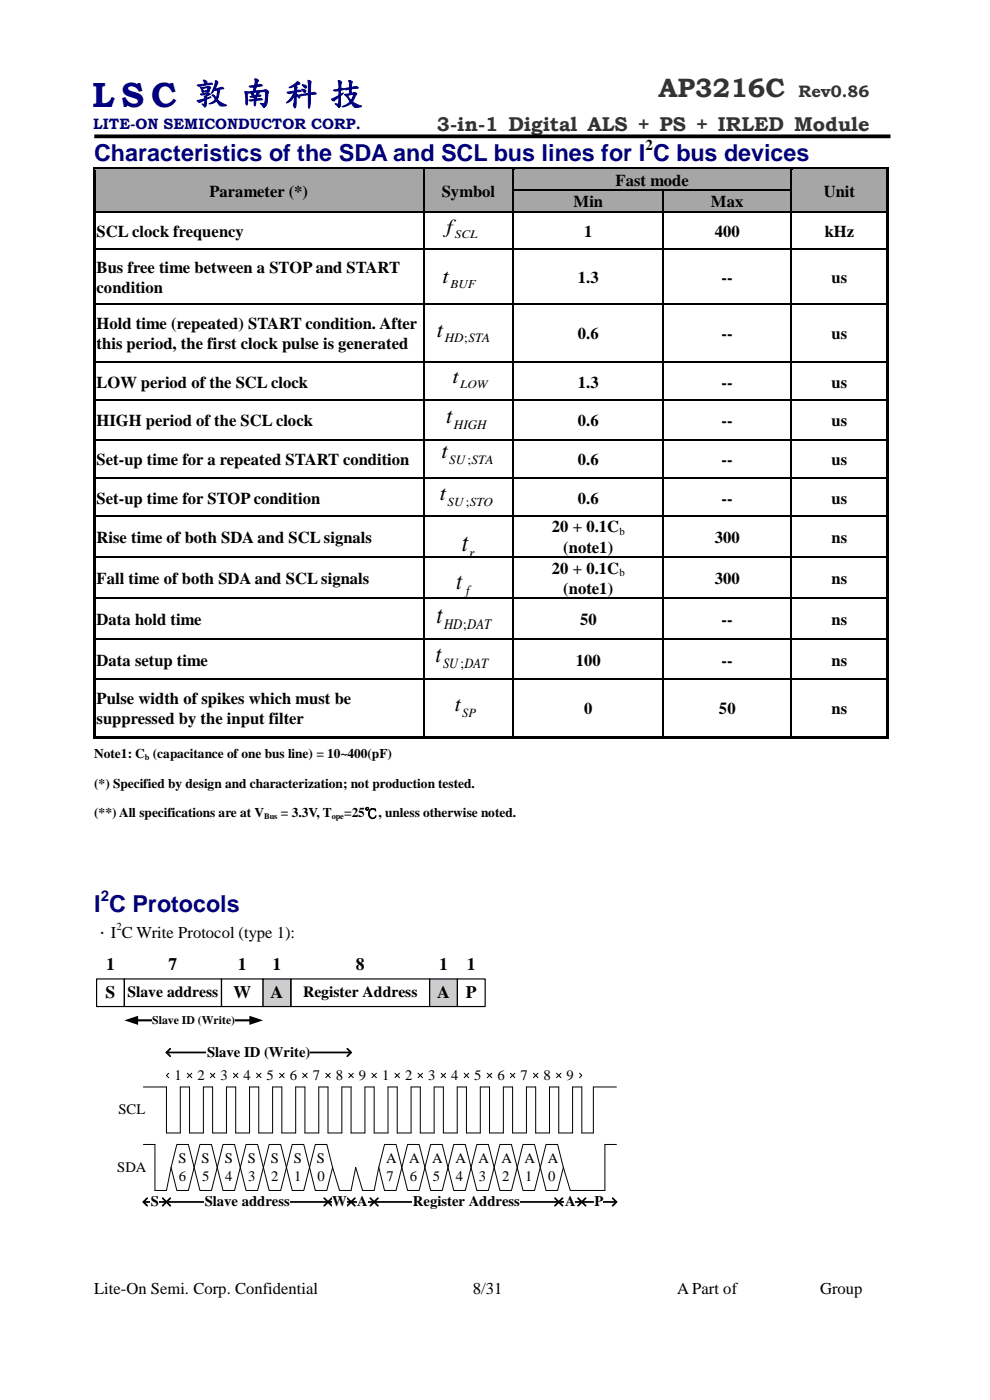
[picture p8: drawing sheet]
<svg xmlns="http://www.w3.org/2000/svg" width="210mm" height="297mm" viewBox="0 0 210 297" stroke-linecap="round" stroke-linejoin="round" font-family="sans-serif">
<path d="M20 28.9h168.9" fill="none" stroke="#000" stroke-width=".79" stroke-linecap="butt"/>
<path d="M20.3 36h69.5v2.3h-69.5z" fill-rule="evenodd" fill="#a6a6a6"/>
<path d="M20.4 38.3v4.2" fill="none" stroke="#a6a6a6" stroke-width=".21"/>
<path d="M89.6 38.3v4.2" fill="none" stroke="#a6a6a6" stroke-width=".38"/>
<g fill="#a6a6a6">
<path d="M20.3 42.5h69.5v2.3h-69.5z" fill-rule="evenodd"/>
<path d="M20.5 38.3h68.9v4.2h-68.9z" fill-rule="evenodd"/>
<path d="M90 36h18.8v2.3h-18.8z" fill-rule="evenodd"/>
</g>
<path d="M90.2 38.3v4.2M108.6 38.3v4.2" fill="none" stroke="#a6a6a6" stroke-width=".38"/>
<g fill="#a6a6a6">
<path d="M90 42.5h18.8v2.3h-18.8z" fill-rule="evenodd"/>
<path d="M90.4 38.3h18v4.2h-18z" fill-rule="evenodd"/>
</g>
<path d="M109.2 36v4.2M167.6 36v4.2" fill="none" stroke="#a6a6a6" stroke-width=".38"/>
<g fill="#a6a6a6">
<path d="M109.4 36h58v4.2h-58z" fill-rule="evenodd"/>
<path d="M168 36h20v2.3h-20z" fill-rule="evenodd"/>
</g>
<path d="M168.2 38.3v4.2" fill="none" stroke="#a6a6a6" stroke-width=".34"/>
<path d="M187.9 38.3v4.2" fill="none" stroke="#a6a6a6" stroke-width=".21"/>
<g fill="#a6a6a6">
<path d="M168 42.5h20v2.3h-20z" fill-rule="evenodd"/>
<path d="M168.4 38.3h19.4v4.2h-19.4z" fill-rule="evenodd"/>
</g>
<g fill="#000">
<path d="M19.7 35.5h.5v.5h-.5z" fill-rule="evenodd"/>
<path d="M19.7 35.5h.5v.5h-.5z" fill-rule="evenodd"/>
<path d="M20.2 35.5h69.5v.5h-69.5z" fill-rule="evenodd"/>
</g>
<path d="M20.2 36h69.5" fill="none" stroke="#a6a6a6" stroke-width=".21"/>
<path d="M90 36h.2z" fill-rule="evenodd" fill="#a6a6a6"/>
<g fill="#000">
<path d="M89.7 36h.3z" fill-rule="evenodd"/>
<path d="M89.7 35.5h.5v.5h-.5z" fill-rule="evenodd"/>
<path d="M90.2 35.5h18.6v.5h-18.6z" fill-rule="evenodd"/>
</g>
<path d="M90.2 36h18.6" fill="none" stroke="#a6a6a6" stroke-width=".21"/>
<path d="M109 36h.3z" fill-rule="evenodd" fill="#a6a6a6"/>
<g fill="#000">
<path d="M108.8 36h.2z" fill-rule="evenodd"/>
<path d="M108.8 35.5h.5v.5h-.5z" fill-rule="evenodd"/>
<path d="M109.3 35.5h58.4v.5h-58.4z" fill-rule="evenodd"/>
</g>
<path d="M109.3 36h58.4" fill="none" stroke="#a6a6a6" stroke-width=".21"/>
<path d="M168 36h.2z" fill-rule="evenodd" fill="#a6a6a6"/>
<g fill="#000">
<path d="M167.7 36h.3z" fill-rule="evenodd"/>
<path d="M167.7 35.5h.5v.5h-.5z" fill-rule="evenodd"/>
<path d="M168.2 35.5h19.8v.5h-19.8z" fill-rule="evenodd"/>
<path d="M188 35.5h.6v.5h-.6z" fill-rule="evenodd"/>
<path d="M188 35.5h.6v.5h-.6z" fill-rule="evenodd"/>
<path d="M19.7 36h.5v4.2h-.5z" fill-rule="evenodd"/>
<path d="M188 36h.6v4.2h-.6z" fill-rule="evenodd"/>
</g>
<path d="M168.2 36h19.8" fill="none" stroke="#a6a6a6" stroke-width=".21"/>
<path d="M89.8 36v4.2M108.9 36v4.2M167.8 36v4.2" fill="none" stroke="#000" stroke-width=".25"/>
<path d="M109.2 40.5v4.3M140.4 40.5v4.3" fill="none" stroke="#a6a6a6" stroke-width=".38"/>
<path d="M109.4 40.5h30.8v4.3h-30.8z" fill-rule="evenodd" fill="#a6a6a6"/>
<path d="M141 40.5v4.3M167.6 40.5v4.3" fill="none" stroke="#a6a6a6" stroke-width=".38"/>
<path d="M141.2 40.5h26.2v4.3h-26.2z" fill-rule="evenodd" fill="#a6a6a6"/>
<g fill="#000">
<path d="M19.7 40.2h.5v.3h-.5z" fill-rule="evenodd"/>
<path d="M19.7 40.5h.5v4.3h-.5z" fill-rule="evenodd"/>
<path d="M19.7 44.8h.5v.2h-.5z" fill-rule="evenodd"/>
<path d="M19.7 45h.5v7.7h-.5z" fill-rule="evenodd"/>
<path d="M19.7 52.7h.5v.2h-.5z" fill-rule="evenodd"/>
<path d="M89.7 40.2h.3v.3h-.3z" fill-rule="evenodd"/>
<path d="M89.7 44.8h.3v.2h-.3z" fill-rule="evenodd"/>
<path d="M89.7 52.7h.3v.2h-.3z" fill-rule="evenodd"/>
<path d="M108.8 40.2h.2v.3h-.2z" fill-rule="evenodd"/>
<path d="M108.8 44.8h.2v.2h-.2z" fill-rule="evenodd"/>
<path d="M108.8 52.7h.2v.2h-.2z" fill-rule="evenodd"/>
<path d="M140.5 40.2h.3v.3h-.3z" fill-rule="evenodd"/>
<path d="M140.5 44.8h.3v.2h-.3z" fill-rule="evenodd"/>
<path d="M140.5 52.7h.3v.2h-.3z" fill-rule="evenodd"/>
<path d="M167.7 40.2h.3v.3h-.3z" fill-rule="evenodd"/>
<path d="M167.7 44.8h.3v.2h-.3z" fill-rule="evenodd"/>
<path d="M167.7 52.7h.3v.2h-.3z" fill-rule="evenodd"/>
<path d="M188 40.2h.6v.3h-.6z" fill-rule="evenodd"/>
<path d="M188 40.5h.6v4.3h-.6z" fill-rule="evenodd"/>
<path d="M188 44.8h.6v.2h-.6z" fill-rule="evenodd"/>
<path d="M188 45h.6v7.7h-.6z" fill-rule="evenodd"/>
<path d="M188 52.7h.6v.2h-.6z" fill-rule="evenodd"/>
<path d="M19.7 52.9h.5v11.4h-.5z" fill-rule="evenodd"/>
<path d="M19.7 64.3h.5v.3h-.5z" fill-rule="evenodd"/>
<path d="M19.7 64.6h.5v12.2h-.5z" fill-rule="evenodd"/>
<path d="M19.7 76.8h.5v.2h-.5z" fill-rule="evenodd"/>
<path d="M89.7 64.3h.3v.3h-.3z" fill-rule="evenodd"/>
<path d="M89.7 76.8h.3v.2h-.3z" fill-rule="evenodd"/>
<path d="M108.8 64.3h.2v.3h-.2z" fill-rule="evenodd"/>
<path d="M108.8 76.8h.2v.2h-.2z" fill-rule="evenodd"/>
<path d="M140.5 64.3h.3v.3h-.3z" fill-rule="evenodd"/>
<path d="M140.5 76.8h.3v.2h-.3z" fill-rule="evenodd"/>
<path d="M167.7 64.3h.3v.3h-.3z" fill-rule="evenodd"/>
<path d="M167.7 76.8h.3v.2h-.3z" fill-rule="evenodd"/>
<path d="M188 52.9h.6v11.4h-.6z" fill-rule="evenodd"/>
<path d="M188 64.3h.6v.3h-.6z" fill-rule="evenodd"/>
<path d="M188 64.6h.6v12.2h-.6z" fill-rule="evenodd"/>
<path d="M188 76.8h.6v.2h-.6z" fill-rule="evenodd"/>
<path d="M19.7 77h.5v7.7h-.5z" fill-rule="evenodd"/>
<path d="M19.7 84.7h.5v.2h-.5z" fill-rule="evenodd"/>
<path d="M19.7 84.9h.5v8.3h-.5z" fill-rule="evenodd"/>
<path d="M19.7 93.2h.5v.2h-.5z" fill-rule="evenodd"/>
<path d="M89.7 84.7h.3v.2h-.3z" fill-rule="evenodd"/>
<path d="M89.7 93.2h.3v.2h-.3z" fill-rule="evenodd"/>
<path d="M108.8 84.7h.2v.2h-.2z" fill-rule="evenodd"/>
<path d="M108.8 93.2h.2v.2h-.2z" fill-rule="evenodd"/>
<path d="M140.5 84.7h.3v.2h-.3z" fill-rule="evenodd"/>
<path d="M140.5 93.2h.3v.2h-.3z" fill-rule="evenodd"/>
<path d="M167.7 84.7h.3v.2h-.3z" fill-rule="evenodd"/>
<path d="M167.7 93.2h.3v.2h-.3z" fill-rule="evenodd"/>
<path d="M188 77h.6v7.7h-.6z" fill-rule="evenodd"/>
<path d="M188 84.7h.6v.2h-.6z" fill-rule="evenodd"/>
<path d="M188 84.9h.6v8.3h-.6z" fill-rule="evenodd"/>
<path d="M188 93.2h.6v.2h-.6z" fill-rule="evenodd"/>
<path d="M19.7 93.4h.5v8h-.5z" fill-rule="evenodd"/>
<path d="M19.7 101.4h.5v.2h-.5z" fill-rule="evenodd"/>
<path d="M19.7 101.6h.5v7.7h-.5z" fill-rule="evenodd"/>
<path d="M19.7 109.3h.5v.3h-.5z" fill-rule="evenodd"/>
<path d="M19.7 109.6h.5v8.4h-.5z" fill-rule="evenodd"/>
<path d="M19.7 118h.5v.3h-.5z" fill-rule="evenodd"/>
<path d="M89.7 101.4h.3v.2h-.3z" fill-rule="evenodd"/>
<path d="M89.7 109.3h.3v.3h-.3z" fill-rule="evenodd"/>
<path d="M89.7 118h.3v.3h-.3z" fill-rule="evenodd"/>
<path d="M108.8 101.4h.2v.2h-.2z" fill-rule="evenodd"/>
<path d="M108.8 109.3h.2v.3h-.2z" fill-rule="evenodd"/>
<path d="M108.8 118h.2v.3h-.2z" fill-rule="evenodd"/>
<path d="M140.5 101.4h.3v.2h-.3z" fill-rule="evenodd"/>
<path d="M140.5 109.3h.3v.3h-.3z" fill-rule="evenodd"/>
<path d="M140.5 118h.3v.3h-.3z" fill-rule="evenodd"/>
<path d="M167.7 101.4h.3v.2h-.3z" fill-rule="evenodd"/>
<path d="M167.7 109.3h.3v.3h-.3z" fill-rule="evenodd"/>
<path d="M167.7 118h.3v.3h-.3z" fill-rule="evenodd"/>
<path d="M188 93.4h.6v8h-.6z" fill-rule="evenodd"/>
<path d="M188 101.4h.6v.2h-.6z" fill-rule="evenodd"/>
<path d="M188 101.6h.6v7.7h-.6z" fill-rule="evenodd"/>
<path d="M188 109.3h.6v.3h-.6z" fill-rule="evenodd"/>
<path d="M188 109.6h.6v8.4h-.6z" fill-rule="evenodd"/>
<path d="M188 118h.6v.3h-.6z" fill-rule="evenodd"/>
<path d="M19.7 118.3h.5v8.5h-.5z" fill-rule="evenodd"/>
<path d="M19.7 126.8h.5v.2h-.5z" fill-rule="evenodd"/>
<path d="M19.7 127h.5v8.5h-.5z" fill-rule="evenodd"/>
<path d="M19.7 135.5h.5v.2h-.5z" fill-rule="evenodd"/>
<path d="M89.7 126.8h.3v.2h-.3z" fill-rule="evenodd"/>
<path d="M89.7 135.5h.3v.2h-.3z" fill-rule="evenodd"/>
<path d="M108.8 126.8h.2v.2h-.2z" fill-rule="evenodd"/>
<path d="M108.8 135.5h.2v.2h-.2z" fill-rule="evenodd"/>
<path d="M140.5 126.8h.3v.2h-.3z" fill-rule="evenodd"/>
<path d="M140.5 135.5h.3v.2h-.3z" fill-rule="evenodd"/>
<path d="M167.7 126.8h.3v.2h-.3z" fill-rule="evenodd"/>
<path d="M167.7 135.5h.3v.2h-.3z" fill-rule="evenodd"/>
<path d="M188 118.3h.6v8.5h-.6z" fill-rule="evenodd"/>
<path d="M188 126.8h.6v.2h-.6z" fill-rule="evenodd"/>
<path d="M188 127h.6v8.5h-.6z" fill-rule="evenodd"/>
<path d="M188 135.5h.6v.2h-.6z" fill-rule="evenodd"/>
<path d="M19.7 135.7h.5v8.3h-.5z" fill-rule="evenodd"/>
<path d="M19.7 144h.5v.2h-.5z" fill-rule="evenodd"/>
<path d="M19.7 144.2h.5v11.9h-.5z" fill-rule="evenodd"/>
<path d="M19.7 156.1h.5v.5h-.5z" fill-rule="evenodd"/>
<path d="M19.7 156.1h.5v.5h-.5z" fill-rule="evenodd"/>
<path d="M20.2 156.1h69.5v.5h-69.5z" fill-rule="evenodd"/>
<path d="M89.7 144h.3v.2h-.3z" fill-rule="evenodd"/>
<path d="M89.7 156.1h.5v.5h-.5z" fill-rule="evenodd"/>
<path d="M90.2 156.1h18.6v.5h-18.6z" fill-rule="evenodd"/>
<path d="M108.8 144h.2v.2h-.2z" fill-rule="evenodd"/>
<path d="M108.8 156.1h.5v.5h-.5z" fill-rule="evenodd"/>
<path d="M109.3 156.1h31.2v.5h-31.2z" fill-rule="evenodd"/>
<path d="M140.5 144h.3v.2h-.3z" fill-rule="evenodd"/>
<path d="M140.5 156.1h.5v.5h-.5z" fill-rule="evenodd"/>
<path d="M141 156.1h26.7v.5h-26.7z" fill-rule="evenodd"/>
<path d="M167.7 144h.3v.2h-.3z" fill-rule="evenodd"/>
<path d="M167.7 156.1h.5v.5h-.5z" fill-rule="evenodd"/>
<path d="M168.2 156.1h19.8v.5h-19.8z" fill-rule="evenodd"/>
<path d="M188 135.7h.6v8.3h-.6z" fill-rule="evenodd"/>
<path d="M188 144h.6v.2h-.6z" fill-rule="evenodd"/>
<path d="M188 144.2h.6v11.9h-.6z" fill-rule="evenodd"/>
<path d="M188 156.1h.6v.5h-.6z" fill-rule="evenodd"/>
<path d="M188 156.1h.6v.5h-.6z" fill-rule="evenodd"/>
</g>
<g fill="none" stroke="#000" stroke-width=".25">
<path d="M20.2 44.9h69.5M20.2 52.8h69.5M89.8 40.5v4.3M89.8 45v7.7M89.8 52.9v11.4M90 44.9h18.8M90 52.8h18.8M108.9 40.5v4.3M108.9 45v7.7M108.9 52.9v11.4M109 40.4h31.5M109 44.9h31.5"/>
<path d="M109 52.8h31.5M140.7 40.5v4.3M140.7 45v7.7M140.7 52.9v11.4M140.8 40.4h26.9M140.8 44.9h26.9M140.8 52.8h26.9M167.8 40.5v4.3M167.8 45v7.7M167.8 52.9v11.4M168 44.9h20M168 52.8h20"/>
<path d="M20.2 64.4h69.5M20.2 76.9h69.5M89.8 64.6v12.2M89.8 77v7.7M90 64.4h18.8M90 76.9h18.8M108.9 64.6v12.2M108.9 77v7.7M109 64.4h31.5M109 76.9h31.5M140.7 64.6v12.2M140.7 77v7.7"/>
<path d="M140.8 64.4h26.9M140.8 76.9h26.9M167.8 64.6v12.2M167.8 77v7.7M168 64.4h20M168 76.9h20M20.2 84.8h69.5M20.2 93.3h69.5M89.8 84.9v8.3M89.8 93.4v8M90 84.8h18.8M90 93.3h18.8"/>
<path d="M108.9 84.9v8.3M108.9 93.4v8M109 84.8h31.5M109 93.3h31.5M140.7 84.9v8.3M140.7 93.4v8M140.8 84.8h26.9M140.8 93.3h26.9M167.8 84.9v8.3M167.8 93.4v8M168 84.8h20M168 93.3h20"/>
<path d="M20.2 101.5h69.5M20.2 109.4h69.5M20.2 118.2h69.5M89.8 101.6v7.7M89.8 109.6v8.4M89.8 118.3v8.5M90 101.5h18.8M90 109.4h18.8M90 118.2h18.8M108.9 101.6v7.7M108.9 109.6v8.4M108.9 118.3v8.5"/>
<path d="M109 101.5h31.5M109 109.4h31.5M109 118.2h31.5M140.7 101.6v7.7M140.7 109.6v8.4M140.7 118.3v8.5M140.8 101.5h26.9M140.8 109.4h26.9M140.8 118.2h26.9M167.8 101.6v7.7M167.8 109.6v8.4M167.8 118.3v8.5"/>
<path d="M168 101.5h20M168 109.4h20M168 118.2h20M20.2 126.9h69.5M20.2 135.6h69.5M89.8 127v8.5M89.8 135.7v8.3M90 126.9h18.8M90 135.6h18.8M108.9 127v8.5M108.9 135.7v8.3M109 126.9h31.5"/>
<path d="M109 135.6h31.5M140.7 127v8.5M140.7 135.7v8.3M140.8 126.9h26.9M140.8 135.6h26.9M167.8 127v8.5M167.8 135.7v8.3M168 126.9h20M168 135.6h20M20.2 144.1h69.5M89.8 144.2v11.9M90 144.1h18.8"/>
<path d="M108.9 144.2v11.9M109 144.1h31.5M140.7 144.2v11.9M140.8 144.1h26.9M167.8 144.2v11.9M168 144.1h20M26.4 207.7h20.6v5.8h-20.6zM47 207.7h8.8v5.8h-8.8z"/>
</g>
<path d="M55.8 207.7h5.9v5.8h-5.9z" fill-rule="evenodd" fill="#cdcdcd"/>
<path d="M20.5 207.7h5.9v5.8h-5.9zM55.8 207.7h5.9v5.8h-5.9zM61.7 207.7h29.4v5.8h-29.4z" fill="none" stroke="#000" stroke-width=".25"/>
<path d="M91.1 207.7h5.9v5.8h-5.9z" fill-rule="evenodd" fill="#cdcdcd"/>
<path d="M91.1 207.7h5.9v5.8h-5.9zM97 207.7h5.9v5.8h-5.9z" fill="none" stroke="#000" stroke-width=".25"/>
<path d="M29.1 216.5h24" fill="none" stroke="#000" stroke-width=".45"/>
<path d="M26.4 216.5l2.9-1v1.9zM52.9 215.5l2.9 1-2.9 .9z" fill="#000"/>
<path d="M32.2 215h17.6v3h-17.6z" fill-rule="evenodd" fill="#fff"/>
<path d="M30.4 230.6h4.9" fill="none" stroke="#000" stroke-width=".21"/>
<path d="M25.1 233.6h5.7v3.7h-5.7z" fill-rule="evenodd" fill="#fff"/>
<path d="M35.3 230.6v9.8h3v-9.8h1.9v9.8M35.8 227.7l-.5 .5 .5 .4M39.7 227.7l.5 .5-.5 .4" fill="none" stroke="#000" stroke-width=".21"/>
<path d="M36.9 226.3h1.6v3.7h-1.6z" fill-rule="evenodd" fill="#fff"/>
<path d="M40.7 227.7l-.5 .5 .5 .4M44.6 227.7l.5 .5-.5 .4" fill="none" stroke="#000" stroke-width=".21"/>
<path d="M41.8 226.3h1.6v3.7h-1.6z" fill-rule="evenodd" fill="#fff"/>
<path d="M45.6 227.7l-.5 .5 .5 .4M49.5 227.7l.5 .5-.5 .4" fill="none" stroke="#000" stroke-width=".21"/>
<path d="M46.7 226.3h1.6v3.7h-1.6z" fill-rule="evenodd" fill="#fff"/>
<path d="M50.5 227.7l-.5 .5 .5 .4M54.4 227.7l.5 .5-.5 .4" fill="none" stroke="#000" stroke-width=".21"/>
<path d="M51.6 226.3h1.6v3.7h-1.6z" fill-rule="evenodd" fill="#fff"/>
<path d="M55.4 227.7l-.5 .5 .5 .4M59.3 227.7l.5 .5-.5 .4" fill="none" stroke="#000" stroke-width=".21"/>
<path d="M56.5 226.3h1.6v3.7h-1.6z" fill-rule="evenodd" fill="#fff"/>
<path d="M60.3 227.7l-.5 .5 .5 .4M64.2 227.7l.5 .5-.5 .4" fill="none" stroke="#000" stroke-width=".21"/>
<path d="M61.4 226.3h1.6v3.7h-1.6z" fill-rule="evenodd" fill="#fff"/>
<path d="M65.2 227.7l-.5 .5 .5 .4M69.1 227.7l.5 .5-.5 .4" fill="none" stroke="#000" stroke-width=".21"/>
<path d="M66.3 226.3h1.5v3.7h-1.5z" fill-rule="evenodd" fill="#fff"/>
<path d="M70.1 227.7l-.5 .5 .5 .4M74 227.7l.5 .5-.5 .4" fill="none" stroke="#000" stroke-width=".21"/>
<path d="M71.2 226.3h1.5v3.7h-1.5z" fill-rule="evenodd" fill="#fff"/>
<path d="M75 227.7l-.5 .5 .5 .4M78.9 227.7l.5 .5-.5 .4" fill="none" stroke="#000" stroke-width=".21"/>
<path d="M76.1 226.3h1.5v3.7h-1.5z" fill-rule="evenodd" fill="#fff"/>
<path d="M30.4 242.8h2.5" fill="none" stroke="#000" stroke-width=".21"/>
<path d="M24.8 245.8h6.2v3.7h-6.2z" fill-rule="evenodd" fill="#fff"/>
<path d="M79.8 227.7l-.4 .5 .4 .4M83.8 227.7l.5 .5-.5 .4M32.9 242.8v9.8h2.4l1-4.9M37.5 242.8h2.5l1.2 4.9-1.2 4.9h-2.5l-1.2-4.9zM40.2 240.4h2.9v-9.8h2v9.8h2.9v-9.8h2v9.8h2.9v-9.8h2v9.8h2.9v-9.8h2v9.8h2.9v-9.8h2v9.8h2.9v-9.8h2v9.8h2.9v-9.8h2v9.8h2.9v-9.8h2v9.8h2.9v-9.8h2v9.8h2.9v-9.8h2v9.8h2.9v-9.8h2v9.8h2.9v-9.8h2v9.8h2.9v-9.8h1.9v9.8h3v-9.8h1.9v9.8h3v-9.8h1.9v9.8h3v-9.8h1.9v9.8h3v-9.8h1.9v9.8M42.4 242.8h2.5l1.2 4.9-1.2 4.9h-2.5l-1.2-4.9zM47.3 242.8h2.5l1.2 4.9-1.2 4.9h-2.5l-1.2-4.9zM52.2 242.8h2.4l1.3 4.9-1.3 4.9h-2.4l-1.2-4.9zM57.1 242.8h2.4l1.3 4.9-1.3 4.9h-2.4l-1.2-4.9zM62 242.8h2.4l1.3 4.9-1.3 4.9h-2.4l-1.2-4.9zM66.9 242.8h2.4l1.3 4.9-1.3 4.9h-2.4l-1.2-4.9zM75.5 247.7l1.4 4.9h2.5" fill="none" stroke="#000" stroke-width=".21"/>
<path d="M81 226.3h1.5v3.7h-1.5z" fill-rule="evenodd" fill="#fff"/>
<path d="M84.7 227.7l-.4 .5 .4 .4M88.7 227.7l.5 .5-.5 .4" fill="none" stroke="#000" stroke-width=".21"/>
<path d="M85.9 226.3h1.5v3.7h-1.5z" fill-rule="evenodd" fill="#fff"/>
<path d="M89.6 227.7l-.4 .5 .4 .4M93.6 227.7l.5 .5-.5 .4" fill="none" stroke="#000" stroke-width=".21"/>
<path d="M90.8 226.3h1.5v3.7h-1.5z" fill-rule="evenodd" fill="#fff"/>
<path d="M94.5 227.7l-.4 .5 .4 .4M98.5 227.7l.5 .5-.5 .4" fill="none" stroke="#000" stroke-width=".21"/>
<path d="M95.7 226.3h1.5v3.7h-1.5z" fill-rule="evenodd" fill="#fff"/>
<path d="M99.4 227.7l-.4 .5 .4 .4M103.4 227.7l.4 .5-.4 .4" fill="none" stroke="#000" stroke-width=".21"/>
<path d="M100.6 226.3h1.5v3.7h-1.5z" fill-rule="evenodd" fill="#fff"/>
<path d="M104.3 227.7l-.5 .5 .5 .4M108.3 227.7l.4 .5-.4 .4" fill="none" stroke="#000" stroke-width=".21"/>
<path d="M105.5 226.3h1.5v3.7h-1.5z" fill-rule="evenodd" fill="#fff"/>
<path d="M109.2 227.7l-.5 .5 .5 .4M113.2 227.7l.4 .5-.4 .4" fill="none" stroke="#000" stroke-width=".21"/>
<path d="M110.3 226.3h1.6v3.7h-1.6z" fill-rule="evenodd" fill="#fff"/>
<path d="M114.1 227.7l-.5 .5 .5 .4M118.1 227.7l.4 .5-.4 .4" fill="none" stroke="#000" stroke-width=".21"/>
<path d="M115.2 226.3h1.6v3.7h-1.6z" fill-rule="evenodd" fill="#fff"/>
<path d="M119 227.7l-.5 .5 .5 .4M123 227.7l.4 .5-.4 .4" fill="none" stroke="#000" stroke-width=".21"/>
<path d="M120.1 226.3h1.6v3.7h-1.6z" fill-rule="evenodd" fill="#fff"/>
<path d="M130.8 230.6h-4.9v9.8h-2.5M80.3 247.7l-.9 4.9M81.6 242.8h2.4l1.2 4.9-1.2 4.9h-2.4l-1.3-4.9zM86.5 242.8h2.4l1.2 4.9-1.2 4.9h-2.4l-1.3-4.9zM91.4 242.8h2.4l1.2 4.9-1.2 4.9h-2.4l-1.3-4.9zM96.3 242.8h2.4l1.2 4.9-1.2 4.9h-2.4l-1.3-4.9zM101.2 242.8h2.4l1.2 4.9-1.2 4.9h-2.4l-1.3-4.9zM106 242.8h2.5l1.2 4.9-1.2 4.9h-2.5l-1.2-4.9zM110.9 242.8h2.5l1.2 4.9-1.2 4.9h-2.5l-1.2-4.9zM115.8 242.8h2.5l1.2 4.9-1.2 4.9h-2.5l-1.2-4.9zM130.8 242.8h-2.5v9.8h-7.3l-1.5-4.9" fill="none" stroke="#000" stroke-width=".21"/>
<path d="M35.3 255h34.3M36.1 254.2l-.8 .8 .8 .8M68.8 254.2l.8 .8-.8 .8" fill="none" stroke="#000" stroke-width=".37"/>
<path d="M43.4 253.1h18v3.8h-18z" fill-rule="evenodd" fill="#fff"/>
<path d="M79.4 255h39.1M80.2 254.2l-.8 .8 .8 .8M117.7 254.2l.8 .8-.8 .8" fill="none" stroke="#000" stroke-width=".37"/>
<path d="M87.5 253.1h22.7v3.8h-22.7z" fill-rule="evenodd" fill="#fff"/>
<path d="M74.5 255h4.9M75.3 254.2l-.8 .8 .8 .8M78.6 254.2l.8 .8-.8 .8" fill="none" stroke="#000" stroke-width=".37"/>
<path d="M75.7 253.1h2.3v3.8h-2.3z" fill-rule="evenodd" fill="#fff"/>
<path d="M118.5 255h4.9M119.3 254.2l-.8 .8 .8 .8M122.6 254.2l.8 .8-.8 .8" fill="none" stroke="#000" stroke-width=".37"/>
<path d="M119.8 253.1h2.2v3.8h-2.2z" fill-rule="evenodd" fill="#fff"/>
<path d="M30.4 255h4.9M31.2 254.2l-.8 .8 .8 .8M34.5 254.2l.8 .8-.8 .8" fill="none" stroke="#000" stroke-width=".37"/>
<path d="M31.9 253.1h1.8v3.8h-1.8z" fill-rule="evenodd" fill="#fff"/>
<path d="M123.4 255h7.4M124.2 254.2l-.8 .8 .8 .8M130 254.2l.8 .8-.8 .8" fill="none" stroke="#000" stroke-width=".37"/>
<path d="M126.1 253.1h1.9v3.8h-1.9z" fill-rule="evenodd" fill="#fff"/>
<path d="M70.6 247.7l1.4 4.9h2.5l1-4.9" fill="none" stroke="#000" stroke-width=".21"/>
<path d="M69.6 255h4.9M70.4 254.2l-.8 .8 .8 .8M73.7 254.2l.8 .8-.8 .8" fill="none" stroke="#000" stroke-width=".37"/>
<path d="M70.4 253.1h3.1v3.8h-3.1z" fill-rule="evenodd" fill="#fff"/>
<path d="M35.3 223.3h39.2M36.1 222.5l-.8 .8 .8 .8M73.7 222.5l.8 .8-.8 .8" fill="none" stroke="#000" stroke-width=".37"/>
<path d="M43.9 221.4h21.9v3.7h-21.9z" fill-rule="evenodd" fill="#fff"/>
<text font-size="8.5" fill="#fff" x="19.8" y="21.9">LSC</text>
<text font-size="7.4" fill="#000080" x="19.5" y="22.7">L S C 敦南 科技</text>
<text font-size="5.6" fill="#333" x="139.7" y="20.7">AP3216C</text>
<text font-size="5.6" x="97.9" y="116.9">t</text>
<text font-size="5.4" x="92.6" y="132.2">t</text>
<g font-size="5.2">
<text x="96.8" y="124.9">t</text>
<text x="92.4" y="140.4">t</text>
</g>
<g font-size="5" fill="#000080">
<text x="20" y="34.1">Characteristics of the SDA and SCL bus lines for I C bus devices</text>
<text x="20" y="193.4">I C Protocols</text>
</g>
<text font-size="4.8" x="94.6" y="89.7">t</text>
<g font-size="4.7">
<text x="92.7" y="71.5">t</text>
<text x="93.6" y="97.2">t</text>
</g>
<text font-size="4.6" x="96.5" y="150.9">t</text>
<text font-size="4.5" x="93.3" y="106.2">t</text>
<text font-size="4.4" x="93.9" y="60">t</text>
<text font-size="4.2" fill="#333" x="92.7" y="27.7">3-in-1 Digital ALS + PS + IRLED Module</text>
<g font-size="4.2">
<text x="94.7" y="49.4">f</text>
<text x="96" y="81.3">t</text>
</g>
<g font-size="3.7">
<text x="22.5" y="205.9">1</text>
<text x="35.7" y="205.9">7</text>
<text x="50.5" y="205.9">1</text>
<text x="57.8" y="205.9">1</text>
<text x="75.5" y="205.9">8</text>
<text x="93.2" y="205.9">1</text>
<text x="99" y="205.9">1</text>
<text x="22.4" y="211.7">S</text>
<text x="49.5" y="211.7">W</text>
<text x="57.4" y="211.7">A</text>
<text x="92.7" y="211.7">A</text>
<text x="98.8" y="211.7">P</text>
</g>
<text font-size="3.5" fill="#333" x="169.4" y="20.7">Rev0.86</text>
<g font-size="3.5">
<text x="44.4" y="41.7">Parameter (*)</text>
<text x="93.7" y="41.7">Symbol</text>
<text x="130.6" y="39.5">Fast mode</text>
<text x="174.8" y="41.7">Unit</text>
<text x="121.6" y="44">Min</text>
<text x="150.8" y="44">Max</text>
<text x="20.5" y="50.2">SCL clock frequency</text>
<text x="123.9" y="50.2">1</text>
<text x="151.6" y="50.2">400</text>
<text x="175" y="50.2">kHz</text>
<text x="20.5" y="57.9">Bus free time between a STOP and START</text>
<text x="122.6" y="60">1.3</text>
<text x="153.1" y="60">--</text>
<text x="176.4" y="60">us</text>
<text x="20.5" y="62.1">condition</text>
<text x="20.5" y="69.9">Hold time (repeated) START condition. After</text>
<text x="20.5" y="74.1">this period, the first clock pulse is generated</text>
<text x="122.6" y="72">0.6</text>
<text x="153.1" y="72">--</text>
<text x="176.4" y="72">us</text>
<text x="20.5" y="82.2">LOW period of the SCL clock</text>
<text x="122.6" y="82.2">1.3</text>
<text x="153.1" y="82.2">--</text>
<text x="176.4" y="82.2">us</text>
<text x="20.5" y="90.4">HIGH period of the SCL clock</text>
<text x="122.6" y="90.4">0.6</text>
<text x="153.1" y="90.4">--</text>
<text x="176.4" y="90.4">us</text>
<text x="20.5" y="98.7">Set-up time for a repeated START condition</text>
<text x="122.6" y="98.7">0.6</text>
<text x="153.1" y="98.7">--</text>
<text x="176.4" y="98.7">us</text>
<text x="20.5" y="106.8">Set-up time for STOP condition</text>
<text x="122.6" y="106.8">0.6</text>
<text x="153.1" y="106.8">--</text>
<text x="176.4" y="106.8">us</text>
<text x="117.1" y="113">20 + 0.1C</text>
<text x="20.5" y="115.2">Rise time of both SDA and SCL signals</text>
<text x="119.5" y="117.3">(note1)</text>
<text x="151.6" y="115.2">300</text>
<text x="176.4" y="115.2">ns</text>
<text x="20.5" y="123.9">Fall time of both SDA and SCL signals</text>
<text x="117.1" y="121.7">20 + 0.1C</text>
<text x="151.6" y="123.9">300</text>
<text x="176.4" y="123.9">ns</text>
<text x="119.5" y="126">(note1)</text>
<text x="20.5" y="132.6">Data hold time</text>
<text x="123" y="132.6">50</text>
<text x="153.1" y="132.6">--</text>
<text x="176.4" y="132.6">ns</text>
<text x="20.5" y="141.2">Data setup time</text>
<text x="122.2" y="141.2">100</text>
<text x="153.1" y="141.2">--</text>
<text x="176.4" y="141.2">ns</text>
<text x="20.5" y="149.4">Pulse width of spikes which must be</text>
<text x="20.5" y="153.7">suppressed by the input filter</text>
<text x="123.9" y="151.5">0</text>
<text x="152.5" y="151.5">50</text>
<text x="176.4" y="151.5">ns</text>
<text x="20" y="199">．I C Write Protocol (type 1):</text>
<text x="20" y="274.6">Lite-On Semi. Corp. Confidential</text>
<text x="100.3" y="274.6">8/31</text>
<text x="143.7" y="274.6">A Part of</text>
<text x="174" y="274.6">Group</text>
</g>
<g font-size="3.3">
<text x="99.5" y="118.3">r</text>
<text x="27" y="211.6">Slave address</text>
<text x="64.3" y="211.6">Register Address</text>
</g>
<g font-size="3.2" fill="#000080">
<text x="19.8" y="27.3">LITE-ON SEMICONDUCTOR CORP.</text>
<text x="21.4" y="191.1">2</text>
</g>
<text font-size="3.2" x="136.9" y="31.8">2</text>
<g font-size="3.1">
<text x="94.2" y="133.5">HD;DAT</text>
<text x="43.9" y="224.2">Slave ID (Write)</text>
<text x="37" y="229.1">1</text>
<text x="41.9" y="229.1">2</text>
<text x="46.8" y="229.1">3</text>
<text x="51.7" y="229.1">4</text>
<text x="56.6" y="229.1">5</text>
<text x="61.5" y="229.1">6</text>
<text x="66.4" y="229.1">7</text>
<text x="71.3" y="229.1">8</text>
<text x="76.1" y="229.1">9</text>
<text x="81" y="229.1">1</text>
<text x="85.9" y="229.1">2</text>
<text x="90.8" y="229.1">3</text>
<text x="95.7" y="229.1">4</text>
<text x="100.6" y="229.1">5</text>
<text x="105.5" y="229.1">6</text>
<text x="110.4" y="229.1">7</text>
<text x="115.3" y="229.1">8</text>
<text x="120.2" y="229.1">9</text>
<text x="25.1" y="236.4">SCL</text>
<text x="24.9" y="248.6">SDA</text>
<text x="37.9" y="246.8">S</text>
<text x="38" y="250.5">6</text>
<text x="42.8" y="246.8">S</text>
<text x="42.9" y="250.5">5</text>
<text x="47.7" y="246.8">S</text>
<text x="47.8" y="250.5">4</text>
<text x="52.6" y="246.8">S</text>
<text x="52.6" y="250.5">3</text>
<text x="57.5" y="246.8">S</text>
<text x="57.5" y="250.5">2</text>
<text x="62.3" y="246.8">S</text>
<text x="62.4" y="250.5">1</text>
<text x="67.2" y="246.8">S</text>
<text x="67.3" y="250.5">0</text>
<text x="81.9" y="246.8">A</text>
<text x="82" y="250.5">7</text>
<text x="86.8" y="246.8">A</text>
<text x="86.9" y="250.5">6</text>
<text x="91.7" y="246.8">A</text>
<text x="91.8" y="250.5">5</text>
<text x="96.6" y="246.8">A</text>
<text x="96.7" y="250.5">4</text>
<text x="101.5" y="246.8">A</text>
<text x="101.6" y="250.5">3</text>
<text x="106.4" y="246.8">A</text>
<text x="106.5" y="250.5">2</text>
<text x="111.3" y="246.8">A</text>
<text x="111.4" y="250.5">1</text>
<text x="116.2" y="246.8">A</text>
<text x="116.3" y="250.5">0</text>
<text x="32" y="255.9">S</text>
<text x="43.4" y="255.9">Slave address</text>
<text x="70.5" y="255.9">W</text>
<text x="75.8" y="255.9">A</text>
<text x="87.6" y="255.9">Register Address</text>
<text x="119.9" y="255.9">A</text>
<text x="126.1" y="255.9">P</text>
</g>
<g font-size="3">
<text x="98.9" y="126.2">f</text>
<text x="94" y="141.7">SU;DAT</text>
</g>
<g font-size="2.8">
<text x="96.3" y="90.9">HIGH</text>
<text x="20" y="160.9">Note1: C (capacitance of one bus line) = 10~400(pF)</text>
<text x="20" y="167.2">(*) Specified by design and characterization; not production tested.</text>
<text x="20" y="173.4">(**) All specifications are at V</text>
<text x="59.6" y="173.4">= 3.3V, T</text>
<text x="73" y="173.4">=25℃, unless otherwise noted.</text>
</g>
<g font-size="2.7">
<text x="94.4" y="72.7">HD;STA</text>
<text x="95.3" y="98.4">SU;STA</text>
<text x="98.1" y="152.1">SP</text>
</g>
<g font-size="2.6">
<text x="95.6" y="61.1">BUF</text>
<text x="94.9" y="107.3">SU;STO</text>
</g>
<g font-size="2.5">
<text x="96.5" y="50.5">SCL</text>
<text x="97.6" y="82.3">LOW</text>
<text x="32.3" y="217.2">Slave ID (Write)</text>
</g>
<g font-size="2.3">
<text x="131.4" y="113.5">b</text>
<text x="131.4" y="122.2">b</text>
<text x="24.7" y="197.4">2</text>
</g>
<g font-size="1.8">
<text x="30.7" y="161.2">b</text>
<text x="56" y="173.8">Bus</text>
<text x="70.4" y="173.8">ope</text>
</g>
</svg>
